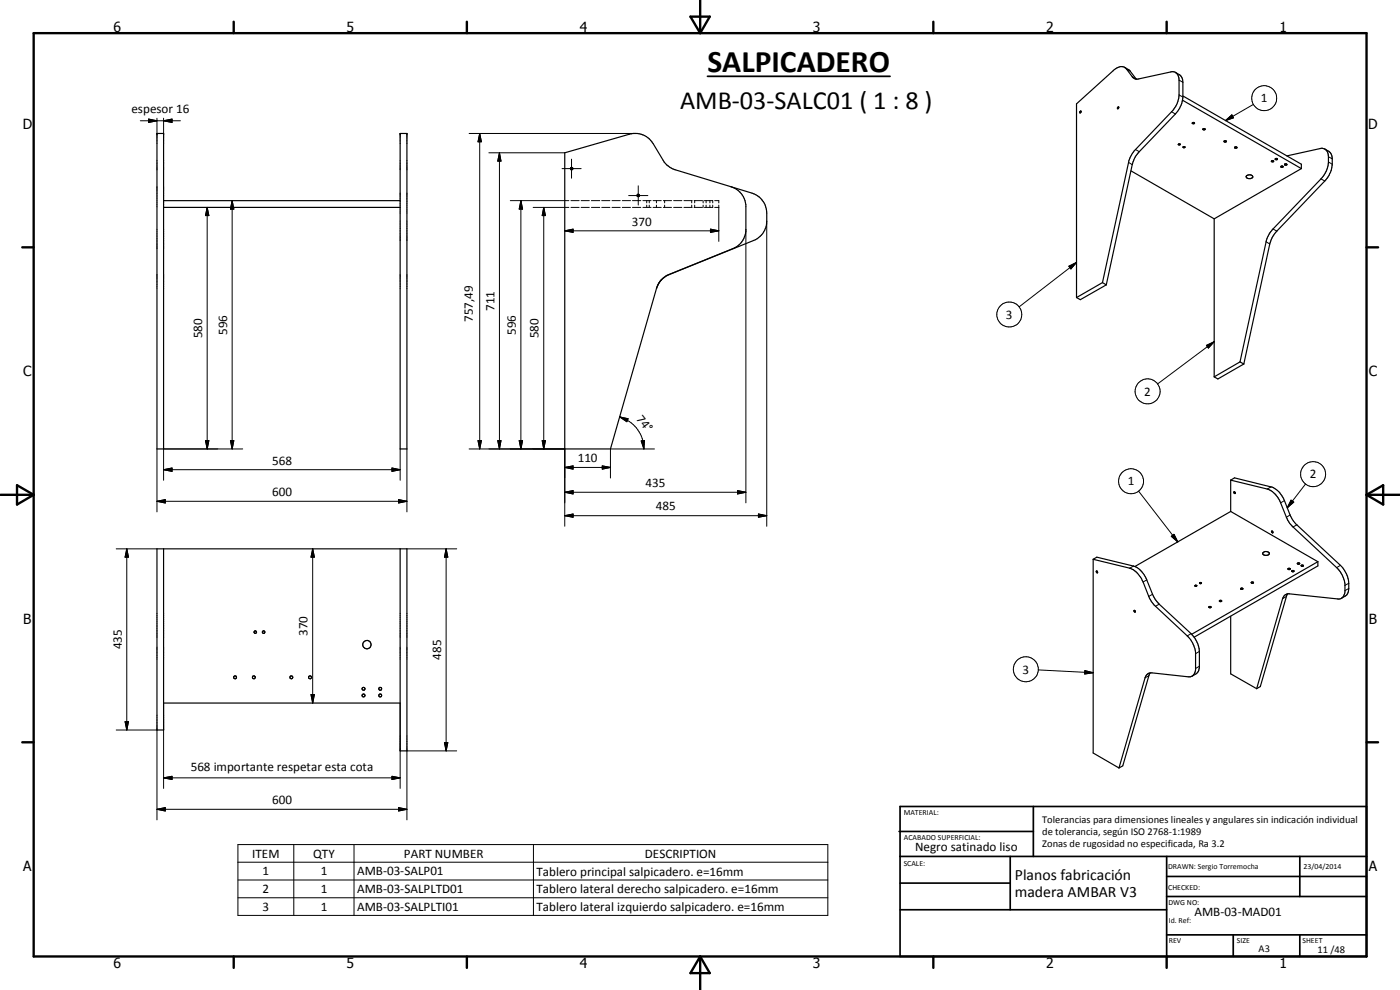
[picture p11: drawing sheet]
<svg xmlns="http://www.w3.org/2000/svg" width="420mm" height="297mm" viewBox="0 0 420 297" stroke-linecap="round" stroke-linejoin="round" font-family="sans-serif">
<g fill="none" stroke="#000" stroke-width=".35">
<path d="M324.2 33.4l.1-.1a.29 .29 0 0 1 .1 .4 .29 .29 0 0 1-.3 .1zM335.5 32.1l.3 .1-.4 .4zM337.5 20.2l1.5 1 1.9 2.5M352.8 21.8l1.3 .8 .7 1 .2 5.5a7.9 7.9 0 0 1-2.2 5.1l-10.9 11.3-1.6 2.5-.5 1.4-7.8 36.1M354.9 30.1l35.7 20.5M355 28.8l35.6 20.5v1.3M357.8 36.9l.5-.2 .2 .3-.5 .1zM358.5 37h.1M361 38.7l.3-.1 .4 .2-.4 .2zM47.1 40h2v94.7h-2zM120.1 40h2v94.7h-2zM219.4 56a6.3 6.3 0 0 1 4.4 5.4v8a6.2 6.2 0 0 1-3.8 5.2l-19.8 8-.9 .6"/>
<path d="M339.4 51.3l25 14.4M353.6 43.3h.6l-.4 .2zM355 44.1l.5-.1 .1 .2-.4 .1zM367.4 42.3l.3-.1 .4 .2-.5 .2zM370.5 44.2l.5-.1 .3 .2-.6 .1zM374.1 52.7a1.07 1.07 0 0 1 1.9 .5 1.04 1.04 0 0 1-1.1 .5 1.04 1.04 0 0 1-.9-.9zM381.6 48.3l.4-.1 .3 .2-.5 .2zM382.7 47.7l.5-.2 .2 .3-.5 .1zM384.4 50l.5-.2 .2 .2-.5 .2zM385.6 49.2l.6 .2a.33 .33 0 0 1-.4 .2 .33 .33 0 0 1-.2-.4zM386.2 46.8l10-2.2a2.09 2.09 0 0 1 2.5 2.4 8.2 8.2 0 0 1-2.3 6.7l-14.4 15-1.6 2.5-8.3 37.4M390.6 50.6l-26.2 15.1"/>
<path d="M397.6 44.7l1.6 1.1 .5 1.1a9.2 9.2 0 0 1-.8 5.7l-1.3 1.7-14.4 15a8.5 8.5 0 0 0-2.1 3.9l-7.8 36M49.1 60.2h71M49.1 62.2h71M364.4 65.7v47.4M197.1 86.4l-13.9 48.3h-13.7v-88.9l19.4-5.5a6.3 6.3 0 0 1 7.1 2.8l3.3 5.5 .8 .9 1.4 1 24.2 7.5a6.4 6.4 0 0 1 4.4 5.9v2.4a6.1 6.1 0 0 1-3.9 5.8l-25.5 10.3a5.9 5.9 0 0 0-3.6 4.1M199.3 83.3l-1.2 1.2-.8 1.5M330.9 84.8l7.8-36.1a7.9 7.9 0 0 1 2.1-3.8l10.8-11.4a7.7 7.7 0 0 0 2.3-5v-4.5a2.09 2.09 0 0 0-2.5-2.4l-10.3 2.1-1.1-.4-1.9-2.6a2.47 2.47 0 0 0-3.7 .2l-11.3 10.3v58.1M330.9 84.8l-7.8 4.5M330.9 84.8l1.1 .7M332 85.5l-7.8 4.4-1.1-.6M372.1 108.6l-7.7 4.5M372.1 108.6l1.2 .6"/>
<path d="M373.3 109.2l-7.8 4.5-1.1-.6M369.3 153.5l26.2 15M369.3 153.5l-28.7 16.5M369.3 144.1l11 2.6a6.8 6.8 0 0 1 4 4.2l1.8 4.3 .9 1.8 14.1 13.3a8.2 8.2 0 0 1 2.5 4.9 5.2 5.2 0 0 1-.5 3.8l-.7 .6-.6 .1-14.8-1.5a1.87 1.87 0 0 0-2.1 1.4l-7.8 27M369.3 144.1l1.2-.7 11 2.7a6.6 6.6 0 0 1 4 4.1l1.9 4.8 1.4 2.1 13.5 12.5a8.5 8.5 0 0 1 2.4 7.7l-.5 1.2-1.6 1M369.3 144.1v9.4M370.3 147.6l.4 .1v.4l-.3-.1zM370.4 147.6h-.1M381.6 159.4a.29 .29 0 0 1 .4 .1 .29 .29 0 0 1-.1 .4zM49.1 164.7v54.3h-2v-54.3h75v60.6h-2v-60.6M328.1 167.8l1.1-.6 11 2.6a6.6 6.6 0 0 1 4 4.2l1.9 4.8 1.1 1.7 10.3 9.6a8.4 8.4 0 0 1 2.4 5.4v4.8l-.2 1-.8 .9-1.1 .7M328.1 167.8l10.9 2.7a7.1 7.1 0 0 1 4.1 4.1l1.9 4.9 1.4 2.1 9.9 9.2a8.2 8.2 0 0 1 2.5 4.9v5.3a2.09 2.09 0 0 1-2.2 2.1l-10.9-1.2a1.81 1.81 0 0 0-2 1.5l-7.9 27"/>
<path d="M328.1 167.8v58.1l7.7 4.5M329 171.4l.3 .1v.4zM358.6 175.7l.5-.1a.26 .26 0 0 1-.2 .3 .26 .26 0 0 1-.3-.2zM372.4 176.6l.4-.2 .2 .3-.5 .1zM375.5 174.8l.2-.2 .5 .2-.2 .2zM379 165.8a1.16 1.16 0 0 1 1.9 .4 1.12 1.12 0 0 1-1.9-.2zM386.5 178.2l-.3 .5-8 27.3-1.1 .6M387.8 171.2l.6 .2-.4 .2-.3-.2zM389.4 169l.3-.1 .3 .3-.4 .1zM390.5 169.7l.2-.2 .5 .2-.2 .2zM395.5 168.5v1.3l-37.1 21.4M395.5 168.5l-37.8 21.8"/>
<path d="M340.4 183.1l.3 .5-.3-.1zM362.8 182.1a.32 .32 0 0 1 .4-.2 .32 .32 0 0 1 .2 .4h-.5zM369.3 184.9v17.3l7.8 4.4M49.1 210.9h71M75.9 202.9l.5-.1 .2 .3-.2 .5-.6-.1zM345.2 201.9l-.3 .5-7.9 27.4-1.2 .6"/>
<circle cx="171.6" cy="50.6" r=".37"/>
<circle cx="191.5" cy="58.6" r=".37"/>
<circle cx="360.2" cy="174.9" r=".28"/>
<circle cx="386.8" cy="170.7" r=".32"/>
<circle cx="76.6" cy="189.7" r=".38"/>
<circle cx="79.1" cy="189.7" r=".38"/>
<circle cx="110.1" cy="193.4" r="1.24"/>
<circle cx="366.3" cy="180.3" r=".32"/>
<circle cx="70.6" cy="203.2" r=".43"/>
<circle cx="87.4" cy="203.2" r=".43"/>
<circle cx="93.1" cy="203.2" r=".45"/>
<circle cx="109.1" cy="208.7" r=".44"/>
<circle cx="109.1" cy="206.7" r=".44"/>
<circle cx="114.1" cy="206.7" r=".44"/>
<circle cx="114.1" cy="208.7" r=".43"/>
</g>
<g fill="#000">
<circle cx="47.1" cy="40" r=".18"/>
<circle cx="49.1" cy="40" r=".18"/>
<circle cx="120.1" cy="40" r=".18"/>
<circle cx="122.1" cy="40" r=".18"/>
</g>
<g fill="none" stroke="#000" stroke-width=".3">
<path d="M42.1 36.2h12M44.6 35.7l2.5 .5-2.5 .5zM47.1 35.5v4.5M49.1 36.2l2.5-.5v1zM49.1 35.5v4.5M338.1 20.7l1.1 .7M339.8 23l1.1 .7M351.6 33.5l1.2 .7M353.9 28.5l1.1 .6M353.9 24l1.1 .7M367.8 36.2l1.9-1.7 .5 .8zM376.2 31.3l-8.4 4.9"/>
<path d="M140.8 40h49.8M144 40l.5 2.5h-1zM144 40v94.7M146.7 45.8h22.8M149.9 45.8l.5 2.5h-1zM149.9 45.8v88.9M168.7 50.6h5.7M171.5 47.8v5.7M188.7 58.7h5.7M191.5 55.8v5.7M338.7 48.7l1.1 .7M340.8 44.9l1.1 .6"/>
<path d="M396.4 53.7l1.2 .6M398.7 48.6l1.1 .7M398.7 47l1.1 .7M62.2 62.2l.5 2.5h-1zM62.2 62.2v72.5M69.7 60.2l.5 2.5h-1zM69.7 60.2v74.5M153.2 60.2h17.5M156.3 60.2l.5 2.5h-1zM156.3 60.2v74.5M160 62.2h10.7M163.2 62.2l.5 2.5h-1z"/>
<path d="M163.2 62.2v72.5M169.5 69.3l2.5-.6v1zM169.5 69.3h46.2M171.4 60.2h2.4M171.4 62.2h2.4M174.4 60.2h2.5M174.4 62.2h2.5M177.5 60.2h2.5M177.5 62.2h2.5M180.6 60.2h2.4M180.6 62.2h2.4M183.7 60.2h2.4"/>
<path d="M183.7 62.2h2.4M186.8 60.2h2.4M186.8 62.2h2.4M189.8 60.2h2.5M189.8 62.2h2.5M192.9 60.2h2.5M192.9 62.2h2.5M194.1 60.2v.7M194.1 61.6v.6M194.8 60.2v.7M194.8 61.6v.6M196 60.2h2.4"/>
<path d="M196 62.2h2.4M197 60.2v.7M197 61.6v.6M199.1 60.2h2.4M199.1 62.2h2.4M199.5 60.2v.7M199.5 61.6v.6M202.2 60.2h2.4M202.2 62.2h2.4M205.3 60.2h2.4M205.3 62.2h2.4M207.6 60.2v.7"/>
<path d="M207.6 61.6v.6M208.3 60.2h2.5M208.3 62.2h2.5M208.5 60.2v.7M208.5 61.6v.6M211 60.2v.7M211 61.6v.6M211.4 60.2h2.5v.7M211.9 60.2v.7M211.9 61.6v.6M213.1 60.2v.7M213.1 61.6v.6"/>
<path d="M213.2 68.7l2.5 .6-2.5 .4zM213.9 61.6v.6h-2.5M214.5 60.2h1.2v.7M214.5 62.2h1.2M215.7 61.6v10.8M223.8 68.8v82.1M230.1 66.3v91.6M320.8 79.9l2.3-1.2-1.7 2zM323.1 78.7l-17.3 13.4M380 72.6l1.1 .6M382 68.7l1.2 .6M362.1 103.6l2.3-1.1-1.7 1.9z"/>
<path d="M364.4 102.5l-17 12.7M47.1 134.7v18.9M61.7 132.2h1l-.5 2.5zM69.2 132.2h1l-.5 2.5zM72.8 134.7h-23.7v9.4M120.1 134.7v9.4M122.1 134.7v18.9M140.8 134.7h28.7v23.2M143.5 132.2h1l-.5 2.5zM149.4 132.2h1l-.5 2.5zM155.8 132.2h1l-.5 2.5zM162.7 132.2h1l-.5 2.5z"/>
<path d="M180.8 139.8l2.4 .5-2.4 .5zM186 125.1l2.5 .5-.4 .9zM186 125.1a10.5 10.5 0 0 1 5 3.3l1.2 1.8a10.3 10.3 0 0 1 1 4.5M192.4 132.3l1-.1-.2 2.5zM196.4 134.7h-13.2v8.7M47.1 150.4l2.5-.5v1zM47.1 150.4h75M49.1 140.9l2.5-.5v1zM49.1 140.9h71M117.6 140.4l2.5 .5-2.5 .5zM119.6 149.9l2.5 .5-2.5 .5zM169.5 154.7l2.5-.5v1z"/>
<path d="M169.5 147.7l2.5-.5v1zM169.5 140.3l2.5-.5v1zM169.5 154.7h60.6M169.5 147.7h54.3M169.5 140.3h13.7M221.3 147.2l2.5 .5-2.5 .5zM227.6 154.2l2.5 .5-2.5 .5zM341.7 147.4l11.8 15.2M381.5 146.1l-1.2 .6M385.5 150.2l-1.2 .7M387.2 154.5l-1.1 .7M387.5 150.1l.8 .6-2 1.7z"/>
<path d="M389.2 157.5l-1.1 .6M391.8 145.2l-5.5 7.2M34.9 164.7h12.2M38 164.7l.6 2.5h-1.1zM38 164.7v54.3M93.8 164.7l.5 2.5h-1zM93.8 164.7v46.2M122.1 164.7h15M133.9 164.7l.5 2.5h-1zM133.9 164.7v60.6M340.2 169.8l-1.2 .7M344.2 174l-1.1 .6"/>
<path d="M345.9 178.3l-1.1 .6M351.5 160.9l.8-.6 1.2 2.3zM386.1 179l-1.2 .6M402.3 169.6l-1.2 .7M404.8 176.6l-1.2 .6M404.8 175l-1.2 .6M347.9 181.3l-1.1 .6M357.5 190.1l-1.2 .7M359.9 199.9l-1.1 .7M359.9 195.5l-1.1 .6M34.9 219h12.2v27M37.5 216.5h1.1l-.6 2.5z"/>
<path d="M49.1 210.9v25.7M93.3 208.4h1l-.5 2.5zM120.1 210.9v25.7M311.6 201l16.5 .8M325.6 201.2l2.5 .6-2.6 .4zM344.8 202.7l-1.1 .7M49.1 233.4l2.5-.5v1zM49.1 233.4h71M117.6 232.9l2.5 .5-2.5 .5zM133.4 222.8h1l-.5 2.5zM137.1 225.3h-15v20.7M47.1 242.8l2.5-.5v1z"/>
<path d="M47.1 242.8h75M71.4 253.4h177v21.3h-177zM71.4 258.7h177M88.2 253.4v21.3M106.2 253.4v21.3M119.6 242.3l2.5 .5-2.5 .5zM160.1 253.4v21.3M71.4 264h177M71.4 269.4h177"/>
<circle cx="379.4" cy="29.5" r="3.8"/>
<circle cx="302.9" cy="94.4" r="3.7"/>
<circle cx="344.4" cy="117.4" r="3.8"/>
<circle cx="339.4" cy="144.4" r="3.7"/>
<circle cx="394.1" cy="142.3" r="3.7"/>
<circle cx="307.9" cy="200.8" r="3.8"/>
</g>
<g fill="none" stroke="#000" stroke-width=".71">
<path d="M10.1 9.9h400v277.1h-400zM70.1 6.5v3.4M140.1 6.5v3.4M207.2 5h5.8l-2.9 4.9zM210.1 0v9.9M280.1 6.5v3.4M350.1 6.5v3.4M6.7 74.2h3.4M410.1 74.2h3.5M.1 148.5h10M5.1 145.6l5 2.9-5 2.9zM410.1 148.5h10"/>
<path d="M410.1 148.5l5-2.9v5.8zM6.7 222.7h3.4M410.1 222.7h3.5M70.1 287v3.4M140.1 287v3.4M210.1 287v10M210.1 287l2.9 5h-5.8zM280.1 287v3.4M350.1 287v3.4"/>
</g>
<g fill="none" stroke="#000" stroke-width=".51">
<path d="M269.8 249.5h40.3M270.1 242h140v45h-140zM270.1 257h140M303.2 257v16M310.1 242v15M350.1 257v30M390.1 257v12M270.1 265h33.1M270.1 273h80M350.1 269h60M350.1 263h60M350.1 280.5h60"/>
<path d="M370.1 280.5v6.5M390.1 280.5v6.5"/>
</g>
<path d="M212.3 22.9h54.8" fill="none" stroke="#000" stroke-width=".53"/>
<g fill="#000">
<path d="M44.6 35.7l2.5 .5-2.5 .5zM49.1 36.2l2.5-.5v1zM367.8 36.2l1.9-1.7 .5 .8zM144 40l.5 2.5h-1zM149.9 45.8l.5 2.5h-1zM62.2 62.2l.5 2.5h-1zM69.7 60.2l.5 2.5h-1zM156.3 60.2l.5 2.5h-1zM163.2 62.2l.5 2.5h-1zM169.5 69.3l2.5-.6v1zM213.2 68.7l2.5 .6-2.5 .4zM320.8 79.9l2.3-1.2-1.7 2z"/>
<path d="M362.1 103.6l2.3-1.1-1.7 1.9zM61.7 132.2h1l-.5 2.5zM69.2 132.2h1l-.5 2.5zM143.5 132.2h1l-.5 2.5zM149.4 132.2h1l-.5 2.5zM155.8 132.2h1l-.5 2.5zM162.7 132.2h1l-.5 2.5zM169.5 140.3l2.5-.5v1zM186 125.1l2.5 .5-.4 .9zM192.4 132.3l1-.1-.2 2.5zM47.1 150.4l2.5-.5v1zM49.1 140.9l2.5-.5v1z"/>
<path d="M117.6 140.4l2.5 .5-2.5 .5zM119.6 149.9l2.5 .5-2.5 .5zM169.5 154.7l2.5-.5v1zM169.5 147.7l2.5-.5v1zM180.8 139.8l2.4 .5-2.4 .5zM221.3 147.2l2.5 .5-2.5 .5zM227.6 154.2l2.5 .5-2.5 .5zM387.5 150.1l.8 .6-2 1.7zM38 164.7l.6 2.5h-1.1zM93.8 164.7l.5 2.5h-1zM133.9 164.7l.5 2.5h-1zM351.5 160.9l.8-.6 1.2 2.3z"/>
<path d="M37.5 216.5h1.1l-.6 2.5zM93.3 208.4h1l-.5 2.5zM325.6 201.2l2.5 .6-2.6 .4zM49.1 233.4l2.5-.5v1zM117.6 232.9l2.5 .5-2.5 .5zM133.4 222.8h1l-.5 2.5zM47.1 242.8l2.5-.5v1zM119.6 242.3l2.5 .5-2.5 .5z"/>
</g>
<text font-size="9.4" x="212.3" y="21.6">SALPICADERO</text>
<text font-size="7.9" x="204.1" y="32.7">AMB-03-SALC01 ( 1 : 8 )</text>
<g font-size="4.7">
<text x="304.6" y="263.9">Planos fabricación</text>
<text x="304.6" y="269.3">madera AMBAR V3</text>
</g>
<g font-size="4.2">
<text x="34" y="9.6">6</text>
<text x="104" y="9.6">5</text>
<text x="174" y="9.6">4</text>
<text x="244" y="9.6">3</text>
<text x="314" y="9.6">2</text>
<text x="384" y="9.6">1</text>
<text x="6.8" y="38.7">D</text>
<text x="410.6" y="38.7">D</text>
<text x="7" y="112.9">C</text>
<text x="410.8" y="112.9">C</text>
<text x="7" y="187.1">B</text>
<text x="410.8" y="187.1">B</text>
<text x="7" y="261.4">A</text>
<text x="410.8" y="261.4">A</text>
<text x="34" y="290.4">6</text>
<text x="104" y="290.4">5</text>
<text x="174" y="290.4">4</text>
<text x="244" y="290.4">3</text>
<text x="314" y="290.4">2</text>
<text x="384" y="290.4">1</text>
</g>
<g font-size="3.9">
<text x="39.4" y="34">espesor 16</text>
<text x="378.4" y="30.7">1</text>
<text x="189.6" y="67.7">370</text>
<text x="148.4" y="93.3" transform="rotate(-90 148.4 93.3)">711</text>
<text x="301.9" y="95.7">3</text>
<text x="60.7" y="101.5" transform="rotate(-90 60.7 101.5)">580</text>
<text x="68.1" y="100.5" transform="rotate(-90 68.1 100.5)">596</text>
<text x="141.9" y="96.6" transform="rotate(-90 141.9 96.6)">757,49</text>
<text x="154.8" y="100.5" transform="rotate(-90 154.8 100.5)">596</text>
<text x="161.7" y="101.5" transform="rotate(-90 161.7 101.5)">580</text>
<text x="343.4" y="118.7">2</text>
<text x="190.9" y="125.7" transform="rotate(53 190.9 125.7)">74°</text>
<text x="81.6" y="139.4">568</text>
<text x="173.4" y="138.7">110</text>
<text x="393.1" y="143.6">2</text>
<text x="81.6" y="148.8">600</text>
<text x="193.7" y="146.2">435</text>
<text x="338.4" y="145.7">1</text>
<text x="196.8" y="153.2">485</text>
<text x="92.3" y="190.8" transform="rotate(-90 92.3 190.8)">370</text>
<text x="36.5" y="194.9" transform="rotate(-90 36.5 194.9)">435</text>
<text x="132.4" y="198" transform="rotate(-90 132.4 198)">485</text>
<text x="306.9" y="202.1">3</text>
<text x="57.2" y="231.2">568 importante respetar esta cota</text>
<text x="81.6" y="241.3">600</text>
<text x="75.7" y="257.3">ITEM</text>
<text x="94" y="257.3">QTY</text>
<text x="121.2" y="257.3">PART NUMBER</text>
<text x="193.5" y="257.3">DESCRIPTION</text>
<text x="274.6" y="255.4">Negro satinado liso</text>
<text x="78.8" y="262.6">1</text>
<text x="96.3" y="262.6">1</text>
<text x="107.2" y="262.6">AMB-03-SALP01</text>
<text x="161" y="262.7">Tablero principal salpicadero. e=16mm</text>
<text x="78.8" y="268">2</text>
<text x="96.3" y="268">1</text>
<text x="107.2" y="268">AMB-03-SALPLTD01</text>
<text x="161" y="268">Tablero lateral derecho salpicadero. e=16mm</text>
<text x="78.8" y="273.3">3</text>
<text x="96.3" y="273.3">1</text>
<text x="107.2" y="273.3">AMB-03-SALPLTI01</text>
<text x="161" y="273.3">Tablero lateral izquierdo salpicadero. e=16mm</text>
<text x="358.5" y="275">AMB-03-MAD01</text>
</g>
<g font-size="3.1">
<text x="312.7" y="246.8">Tolerancias para dimensiones lineales y angulares sin indicación individual</text>
<text x="312.7" y="250.4">de tolerancia, según ISO 2768-1:1989</text>
<text x="312.7" y="254">Zonas de rugosidad no especificada, Ra 3.2</text>
<text x="377.7" y="285.6">A3</text>
<text x="395.4" y="285.9">11 /48</text>
</g>
<g font-size="2.4">
<text x="271.2" y="244.4">MATERIAL:</text>
<text x="271.3" y="252">ACABADO SUPERFICIAL:</text>
<text x="271.2" y="259.7">SCALE:</text>
<text x="350.6" y="260.8">DRAWN: Sergio Torremocha</text>
<text x="391.2" y="260.6">23/04/2014</text>
<text x="350.6" y="267">CHECKED:</text>
<text x="350.6" y="271.4">DWG NO:</text>
<text x="350.8" y="276.9">Id. Ref:</text>
<text x="350.8" y="282.8">REV</text>
<text x="371.2" y="282.9">SIZE</text>
<text x="390.9" y="282.9">SHEET</text>
</g>
</svg>
